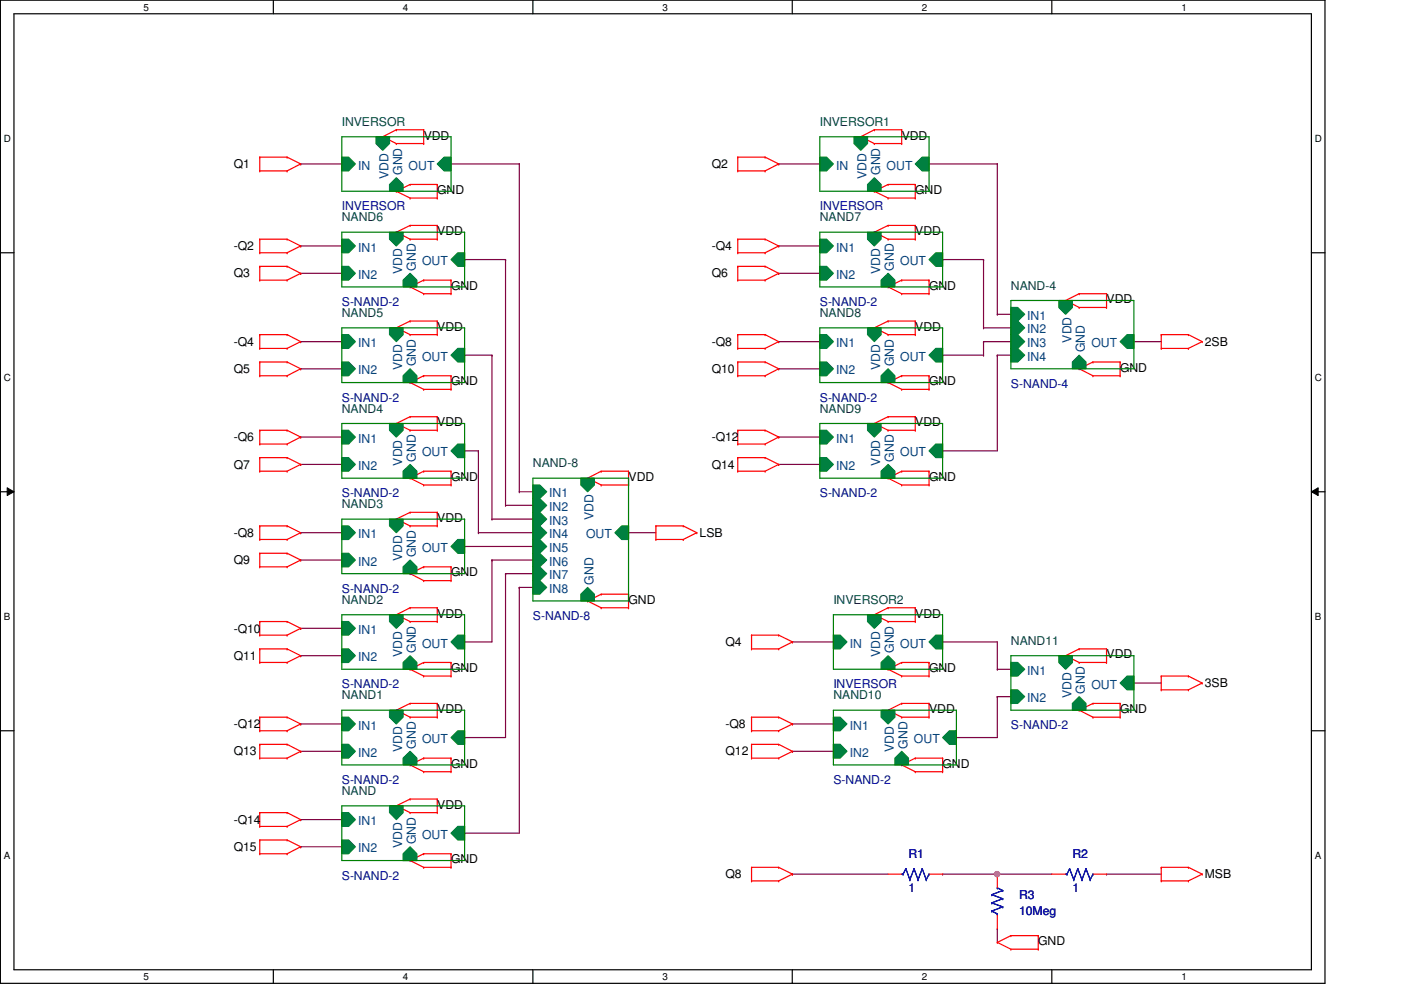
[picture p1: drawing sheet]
<svg xmlns="http://www.w3.org/2000/svg" width="297mm" height="210mm" viewBox="0 0 297 210" stroke-linecap="round" stroke-linejoin="round" font-family="sans-serif">
<path d="M.1 0h280.8v208.5h-280.8zM3 2.9h275v202.7h-275z" fill="none" stroke="#000" stroke-width=".25"/>
<g fill="#fff">
<path d="M30.4 .3h1.2v2.4h-1.2z"/>
<path d="M30.4 205.9h1.2v2.3h-1.2z"/>
</g>
<path d="M58 0v2.9M58 205.6v2.9" fill="none" stroke="#000" stroke-width=".25"/>
<g fill="#fff">
<path d="M85.4 .3h1.2v2.4h-1.2z"/>
<path d="M85.4 205.9h1.2v2.3h-1.2z"/>
</g>
<path d="M113 0v2.9M113 205.6v2.9" fill="none" stroke="#000" stroke-width=".25"/>
<g fill="#fff">
<path d="M140.5 .3h1.1v2.4h-1.1z"/>
<path d="M140.5 205.9h1.1v2.3h-1.1z"/>
</g>
<path d="M168 0v2.9M168 205.6v2.9" fill="none" stroke="#000" stroke-width=".25"/>
<g fill="#fff">
<path d="M195.4 .3h1.2v2.4h-1.2z"/>
<path d="M195.4 205.9h1.2v2.3h-1.2z"/>
</g>
<path d="M223 0v2.9M223 205.6v2.9" fill="none" stroke="#000" stroke-width=".25"/>
<g fill="#fff">
<path d="M250.5 .3h1.1v2.4h-1.1z"/>
<path d="M250.5 205.9h1.1v2.3h-1.1z"/>
<path d="M.8 28.2h1.5v2.4h-1.5z"/>
<path d="M278.8 28.2h1.4v2.4h-1.4z"/>
<path d="M.8 78.9h1.5v2.3h-1.5z"/>
<path d="M278.8 78.9h1.4v2.3h-1.4z"/>
</g>
<path d="M.1 53.6h2.9M278 53.6h2.9" fill="none" stroke="#000" stroke-width=".25"/>
<g fill="#fff">
<path d="M.8 129.6h1.4v2.3h-1.4z"/>
<path d="M278.8 129.6h1.3v2.3h-1.3z"/>
</g>
<path d="M.1 104.3h2.9M278 104.3h2.9" fill="none" stroke="#000" stroke-width=".25"/>
<path d="M1.5 103.4l1.5 .9-1.5 .8zM278 104.3l1.5-.9v1.7z" fill="#000"/>
<path d="M1.5 103.4l1.5 .9-1.5 .8zM278 104.3l1.5-.9v1.7z" fill="none" stroke="#000" stroke-width=".21"/>
<g fill="#fff">
<path d="M.8 180.3h1.4v2.3h-1.4z"/>
<path d="M278.8 180.3h1.3v2.3h-1.3z"/>
</g>
<path d="M.1 154.9h2.9M278 154.9h2.9" fill="none" stroke="#000" stroke-width=".25"/>
<g fill="none" stroke="#800040" stroke-width=".25">
<path d="M110.1 34.8h.1M110.1 34.8v69.5M211.5 34.8h.1M211.5 34.8v31.8M63.8 52.2h.1M63.8 58h.1M63.8 52.2h8.7M63.8 58h8.7M98.5 55h.1M98.5 55h8.7M107.2 55h.1M107.2 55v52.1"/>
<path d="M165.1 58h.1M165.1 52.2h.1M165.1 52.2h8.7M165.1 58h8.7M199.9 55h.1M199.9 55h8.6M208.5 55h.1M208.5 55v14.5M63.8 72.4h.1M63.8 78.2h.1M63.8 72.4h8.7M63.8 78.2h8.7"/>
<path d="M98.5 75.3h.1M98.5 75.3h5.8M104.3 75.3h.1M104.3 75.3v34.8M165.1 78.2h.1M165.1 72.4h.1M165.1 72.4h8.7M165.1 78.2h8.7M199.9 75.3h.1M199.9 75.3h8.6M208.5 69.5h.1M208.5 75.3h.1"/>
<path d="M208.5 72.4h.1M208.5 72.4h5.8M208.5 72.4v2.9M208.5 69.5h5.8M211.5 66.6h.1M211.5 75.3h.1M211.5 75.3h2.8M211.5 75.3v20.3h-11.6M211.5 66.6h2.8M240.4 72.4h.1M240.4 72.4h5.8M63.8 92.7h.1"/>
<path d="M63.8 98.5h.1M63.8 92.7h8.7M63.8 98.5h8.7M98.5 95.6h.1M98.5 95.6h2.9M101.4 95.6h.1M101.4 95.6v17.3M165.1 98.5h.1M165.1 92.7h.1M165.1 92.7h8.7M165.1 98.5h8.7M199.9 95.6h.1"/>
<path d="M63.8 112.9h.1M63.8 118.7h.1M63.8 118.7h8.7M63.8 112.9h8.7M98.5 115.9h.1M98.5 115.9h14.5M101.4 112.9h.1M101.4 112.9h11.6M104.3 118.7h.1M104.3 110.1h.1M104.3 118.7v17.4h-5.8M104.3 118.7h8.7"/>
<path d="M104.3 110.1h8.7M107.2 107.1h.1M107.2 107.1h5.8M110.1 104.3h.1M110.1 104.3h2.9M133.3 112.9h.1M133.3 112.9h5.8M63.8 133.2h.1M63.8 139h.1M63.8 133.2h8.7M63.8 139h8.7M98.5 136.1h.1"/>
<path d="M107.2 121.6h.1M107.2 121.6v34.8h-8.7M107.2 121.6h5.8M110.1 124.5h.1M110.1 124.5v52.2h-11.6M110.1 124.5h2.9M63.8 153.5h.1M63.8 159.3h.1M63.8 153.5h8.7M63.8 159.3h8.7M98.5 156.4h.1M168 153.5h.1"/>
<path d="M168 159.3h.1M168 153.5h8.7M168 159.3h8.7M202.8 156.4h.1M211.5 147.7h.1M211.5 147.7v8.7h-8.7M211.5 147.7h2.8M240.4 144.8h.1M240.4 144.8h5.8M63.8 173.8h.1M63.8 179.5h.1M63.8 173.8h8.7"/>
<path d="M63.8 179.5h8.7M98.5 176.7h.1M168 185.3h.1M168 185.3h20.3M199.9 185.3h.1M199.9 185.3h23.1M211.5 185.3h.1"/>
</g>
<circle cx="211.4" cy="185.3" r=".56" fill="#f0f"/>
<circle cx="211.4" cy="185.3" r=".56" fill="none" stroke="#f0f" stroke-width=".25"/>
<g fill="none" stroke="#800040" stroke-width=".25">
<path d="M63.8 34.8h.1M63.8 34.8h8.7M95.6 34.8h.1M95.6 34.8h14.5M165.1 34.8h.1M165.1 34.8h8.7M197 34.8h.1M197 34.8h14.5M168 136.1h.1M168 136.1h8.7M199.9 136.1h.1M199.9 136.1h11.6v5.8"/>
<path d="M211.5 141.9h.1M211.5 141.9h2.8M214.3 141.9h.1M211.5 196.9h.1M211.5 196.9v2.9M234.6 185.3h.1M234.6 185.3h11.6"/>
</g>
<g fill="none" stroke="#f00" stroke-width=".25">
<path d="M55.1 36.2h.1M55.1 33.3h.1M55.1 33.3h5.8M55.1 36.2h5.8M55.1 33.3v2.9M60.9 33.3h.1M60.9 36.2h.1M60.9 33.3l2.9 1.5M63.8 34.8h.1M63.8 34.8l-2.9 1.4M81.1 29h.1M81.1 29l2.9 1.4"/>
<path d="M84 30.4h.1M84 27.5h.1M84 30.4h5.8M84 27.5h5.8M84 27.5l-2.9 1.5M86.9 39.1h.1M86.9 39.1l-2.9 1.5M86.9 39.1h5.8M89.8 27.5h.1M89.8 30.4h.1M89.8 27.5v2.9M92.7 39.1h.1"/>
<path d="M92.7 39.1v2.9M156.4 36.2h.1M156.4 33.3h.1M156.4 33.3h5.8M156.4 36.2h5.8M156.4 33.3v2.9M162.2 33.3h.1M162.2 36.2h.1M162.2 33.3l2.9 1.5M165.1 34.8h.1M165.1 34.8l-2.9 1.4M182.5 29h.1"/>
<path d="M182.5 29l2.9 1.4M185.4 30.4h.1M185.4 27.5h.1M185.4 30.4h5.8M185.4 27.5l-2.9 1.5M185.4 27.5h5.8M188.3 39.1h.1M188.3 39.1h5.8M188.3 39.1l-2.9 1.5M191.2 27.5h.1M191.2 30.4h.1M191.2 27.5v2.9"/>
<path d="M194.1 39.1h.1M194.1 39.1v2.9M55.1 53.6h.1M55.1 50.7h.1M55.1 59.4h.1M55.1 56.5h.1M55.1 50.7v2.9M55.1 56.5v2.9M55.1 50.7h5.8M55.1 53.6h5.8M55.1 56.5h5.8M55.1 59.4h5.8"/>
<path d="M60.9 50.7h.1M60.9 53.6h.1M60.9 56.5h.1M60.9 59.4h.1M60.9 50.7l2.9 1.5M60.9 56.5l2.9 1.5M63.8 52.2h.1M63.8 58h.1M63.8 52.2l-2.9 1.4M63.8 58l-2.9 1.4M84 49.2h.1M84 40.6h.1"/>
<path d="M84 49.2l2.9 1.5M84 40.6l2.9 1.4M86.9 50.7h.1M86.9 47.8h.1M86.9 42h.1M86.9 50.7h5.8M86.9 47.8l-2.9 1.4M86.9 47.8h5.8M86.9 42h5.8M89.8 59.4h.1M89.8 59.4h5.8M89.8 59.4l-2.9 1.4"/>
<path d="M92.7 47.8h.1M92.7 50.7h.1M92.7 42h.1M92.7 47.8v2.9M95.6 59.4h.1M95.6 59.4v2.9M156.4 53.6h.1M156.4 50.7h.1M156.4 59.4h.1M156.4 56.5h.1M156.4 50.7h5.8M156.4 53.6h5.8"/>
<path d="M156.4 56.5h5.8M156.4 59.4h5.8M156.4 50.7v2.9M156.4 56.5v2.9M162.2 50.7h.1M162.2 53.6h.1M162.2 56.5h.1M162.2 59.4h.1M162.2 50.7l2.9 1.5M162.2 56.5l2.9 1.5M165.1 52.2h.1M165.1 58h.1"/>
<path d="M165.1 52.2l-2.9 1.4M165.1 58l-2.9 1.4M185.4 49.2h.1M185.4 40.6h.1M185.4 49.2l2.9 1.5M185.4 40.6l2.9 1.4M188.3 50.7h.1M188.3 47.8h.1M188.3 42h.1M188.3 50.7h5.8M188.3 47.8h5.8M188.3 47.8l-2.9 1.4"/>
<path d="M188.3 42h5.8M191.2 59.4h.1M191.2 59.4h5.8M191.2 59.4l-2.9 1.4M194.1 47.8h.1M194.1 50.7h.1M194.1 42h.1M194.1 47.8v2.9M197 59.4h.1M197 59.4v2.9M55.1 73.9h.1M55.1 71h.1"/>
<path d="M55.1 79.7h.1M55.1 76.8h.1M55.1 71v2.9M55.1 76.8v2.9M55.1 71h5.8M55.1 73.9h5.8M55.1 76.8h5.8M55.1 79.7h5.8M60.9 71h.1M60.9 73.9h.1M60.9 76.8h.1M60.9 79.7h.1"/>
<path d="M60.9 71l2.9 1.4M60.9 76.8l2.9 1.4M63.8 72.4h.1M63.8 78.2h.1M63.8 72.4l-2.9 1.5M63.8 78.2l-2.9 1.5M84 69.5h.1M84 69.5l2.9 1.5M86.9 60.8h.1M86.9 71h.1M86.9 68.1h.1M86.9 71h5.8"/>
<path d="M86.9 60.8l2.9 1.5M86.9 68.1l-2.9 1.4M86.9 68.1h5.8M89.8 79.7h.1M89.8 62.3h.1M89.8 79.7h5.8M89.8 62.3h5.8M89.8 79.7l-2.9 1.4M92.7 68.1h.1M92.7 71h.1M92.7 68.1v2.9M95.6 79.7h.1"/>
<path d="M95.6 62.3h.1M95.6 79.7v2.8M156.4 73.9h.1M156.4 71h.1M156.4 79.7h.1M156.4 76.8h.1M156.4 71h5.8M156.4 73.9h5.8M156.4 76.8h5.8M156.4 79.7h5.8M156.4 71v2.9M156.4 76.8v2.9"/>
<path d="M162.2 71h.1M162.2 73.9h.1M162.2 76.8h.1M162.2 79.7h.1M162.2 71l2.9 1.4M162.2 76.8l2.9 1.4M165.1 72.4h.1M165.1 78.2h.1M165.1 72.4l-2.9 1.5M165.1 78.2l-2.9 1.5M185.4 69.5h.1M185.4 69.5l2.9 1.5"/>
<path d="M188.3 60.8h.1M188.3 71h.1M188.3 68.1h.1M188.3 71h5.8M188.3 60.8l2.9 1.5M188.3 68.1h5.8M188.3 68.1l-2.9 1.4M191.2 79.7h.1M191.2 62.3h.1M191.2 79.7h5.8M191.2 79.7l-2.9 1.4M191.2 62.3h5.8"/>
<path d="M194.1 68.1h.1M194.1 71h.1M194.1 68.1v2.9M197 79.7h.1M197 62.3h.1M197 79.7v2.8M225.9 63.7h.1M225.9 63.7l2.9 1.5M228.8 78.2h.1M228.8 65.2h.1M228.8 62.3h.1M228.8 62.3h5.8"/>
<path d="M228.8 78.2l2.9 1.5M228.8 65.2h5.8M228.8 62.3l-2.9 1.4M231.7 79.7h.1M231.7 76.8h.1M231.7 76.8h5.8M231.7 79.7h5.8M231.7 76.8l-2.9 1.4M234.6 62.3h.1M234.6 65.2h.1M234.6 62.3v2.9M237.5 76.8h.1"/>
<path d="M237.5 79.7h.1M237.5 76.8v2.9M246.2 73.9h.1M246.2 71h.1M246.2 71h5.8M246.2 73.9h5.8M246.2 71v2.9M252 71h.1M252 73.9h.1M252 71l2.9 1.4M254.9 72.4h.1M254.9 72.4l-2.9 1.5"/>
<path d="M55.1 94.1h.1M55.1 91.2h.1M55.1 99.9h.1M55.1 97h.1M55.1 91.2v2.9M55.1 97v2.9M55.1 91.2h5.8M55.1 94.1h5.8M55.1 97h5.8M55.1 99.9h5.8M60.9 91.2h.1M60.9 94.1h.1"/>
<path d="M60.9 97h.1M60.9 99.9h.1M60.9 91.2l2.9 1.5M60.9 97l2.9 1.5M63.8 92.7h.1M63.8 98.5h.1M63.8 92.7l-2.9 1.4M63.8 98.5l-2.9 1.4M84 89.8h.1M84 89.8l2.9 1.4M86.9 81.1h.1M86.9 91.2h.1"/>
<path d="M86.9 88.3h.1M86.9 91.2h5.8M86.9 81.1l2.9 1.4M86.9 88.3l-2.9 1.5M86.9 88.3h5.8M89.8 99.9h.1M89.8 82.5h.1M89.8 99.9h5.8M89.8 82.5h5.8M89.8 99.9l-2.9 1.5M92.7 88.3h.1M92.7 91.2h.1"/>
<path d="M92.7 88.3v2.9M95.6 99.9h.1M95.6 82.5h.1M95.6 99.9v2.9M127.5 99.9h.1M127.5 99.9h5.8M127.5 99.9l-2.9 1.5M133.3 99.9h.1M133.3 99.9v2.9M156.4 94.1h.1M156.4 91.2h.1M156.4 99.9h.1"/>
<path d="M156.4 97h.1M156.4 91.2h5.8M156.4 94.1h5.8M156.4 97h5.8M156.4 99.9h5.8M156.4 91.2v2.9M156.4 97v2.9M162.2 91.2h.1M162.2 94.1h.1M162.2 97h.1M162.2 99.9h.1M162.2 91.2l2.9 1.5"/>
<path d="M162.2 97l2.9 1.5M165.1 92.7h.1M165.1 98.5h.1M165.1 92.7l-2.9 1.4M165.1 98.5l-2.9 1.4M185.4 89.8h.1M185.4 89.8l2.9 1.4M188.3 81.1h.1M188.3 91.2h.1M188.3 88.3h.1M188.3 91.2h5.8M188.3 81.1l2.9 1.4"/>
<path d="M188.3 88.3h5.8M188.3 88.3l-2.9 1.5M191.2 99.9h.1M191.2 82.5h.1M191.2 99.9h5.8M191.2 99.9l-2.9 1.5M191.2 82.5h5.8M194.1 88.3h.1M194.1 91.2h.1M194.1 88.3v2.9M197 99.9h.1M197 82.5h.1"/>
<path d="M197 99.9v2.9M55.1 114.4h.1M55.1 111.5h.1M55.1 117.3h.1M55.1 111.5v2.9M55.1 117.3v2.9M55.1 111.5h5.8M55.1 114.4h5.8M55.1 117.3h5.8M60.9 111.5h.1M60.9 114.4h.1M60.9 117.3h.1"/>
<path d="M60.9 111.5l2.9 1.4M60.9 117.3l2.9 1.4M63.8 112.9h.1M63.8 118.7h.1M63.8 112.9l-2.9 1.5M63.8 118.7l-2.9 1.5M84 110.1h.1M84 110.1l2.9 1.4M86.9 101.4h.1M86.9 111.5h.1M86.9 108.6h.1M86.9 111.5h5.8"/>
<path d="M86.9 101.4l2.9 1.4M86.9 108.6l-2.9 1.5M86.9 108.6h5.8M89.8 102.8h.1M89.8 102.8h5.8M92.7 108.6h.1M92.7 111.5h.1M92.7 108.6v2.9M95.6 102.8h.1M124.6 101.4h.1M124.6 101.4l2.9 1.4M127.5 102.8h.1"/>
<path d="M127.5 102.8h5.8M133.3 102.8h.1M139.1 114.4h.1M139.1 111.5h.1M139.1 111.5h5.8M139.1 114.4h5.8M139.1 111.5v2.9M144.9 111.5h.1M144.9 114.4h.1M144.9 111.5l2.8 1.4M147.7 112.9h.1M147.7 112.9l-2.8 1.5"/>
<path d="M188.3 101.4h.1M188.3 101.4l2.9 1.4M191.2 102.8h.1M191.2 102.8h5.8M197 102.8h.1M55.1 120.2h.1M55.1 134.7h.1M55.1 131.8h.1M55.1 137.6h.1M55.1 131.8v2.9M55.1 137.6v2.9M55.1 120.2h5.8"/>
<path d="M55.1 131.8h5.8M55.1 134.7h5.8M55.1 137.6h5.8M60.9 120.2h.1M60.9 131.8h.1M60.9 134.7h.1M60.9 137.6h.1M60.9 131.8l2.9 1.4M60.9 137.6l2.9 1.4M63.8 133.2h.1M63.8 139h.1M63.8 133.2l-2.9 1.5"/>
<path d="M63.8 139l-2.9 1.5M84 130.3h.1M84 130.3l2.9 1.5M86.9 121.6h.1M86.9 131.8h.1M86.9 128.9h.1M86.9 131.8h5.8M86.9 128.9h5.8M86.9 121.6l2.9 1.5M86.9 128.9l-2.9 1.4M89.8 123.1h.1M89.8 120.2h.1"/>
<path d="M89.8 120.2h5.8M89.8 123.1h5.8M89.8 120.2l-2.9 1.4M92.7 128.9h.1M92.7 131.8h.1M92.7 128.9v2.9M95.6 120.2h.1M95.6 123.1h.1M95.6 120.2v2.9M124.6 127.4h.1M124.6 127.4l2.9 1.5M127.5 128.9h.1"/>
<path d="M127.5 126h.1M127.5 128.9h5.8M127.5 126l-2.9 1.4M127.5 126h5.8M133.3 126h.1M133.3 128.9h.1M133.3 126v2.9M159.3 137.6h.1M159.3 134.7h.1M159.3 134.7h5.8M159.3 137.6h5.8M159.3 134.7v2.9"/>
<path d="M165.1 134.7h.1M165.1 137.6h.1M165.1 134.7l2.9 1.4M168 136.1h.1M168 136.1l-2.9 1.5M185.4 130.3h.1M185.4 130.3l2.9 1.5M188.3 131.8h.1M188.3 128.9h.1M188.3 131.8h5.8M188.3 128.9h5.8M188.3 128.9l-2.9 1.4"/>
<path d="M194.1 128.9h.1M194.1 131.8h.1M194.1 128.9v2.9M225.9 139h.1M225.9 139l2.9 1.5M228.8 137.6h.1M228.8 137.6h5.8M228.8 137.6l-2.9 1.4M234.6 137.6h.1M234.6 137.6v2.9M55.1 140.5h.1M55.1 154.9h.1"/>
<path d="M55.1 152.1h.1M55.1 157.8h.1M55.1 152.1v2.8M55.1 157.8v2.9M55.1 140.5h5.8M55.1 152.1h5.8M55.1 154.9h5.8M55.1 157.8h5.8M60.9 140.5h.1M60.9 152.1h.1M60.9 154.9h.1M60.9 157.8h.1"/>
<path d="M60.9 152.1l2.9 1.4M60.9 157.8l2.9 1.5M63.8 153.5h.1M63.8 159.3h.1M63.8 153.5l-2.9 1.4M63.8 159.3l-2.9 1.4M84 150.6h.1M84 150.6l2.9 1.5M86.9 141.9h.1M86.9 152.1h.1M86.9 149.1h.1M86.9 152.1h5.8"/>
<path d="M86.9 149.1h5.8M86.9 141.9l2.9 1.4M86.9 149.1l-2.9 1.5M89.8 143.3h.1M89.8 140.5h.1M89.8 140.5h5.8M89.8 143.3h5.8M89.8 140.5l-2.9 1.4M92.7 149.1h.1M92.7 152.1h.1M92.7 149.1v3M95.6 140.5h.1"/>
<path d="M95.6 143.3h.1M95.6 140.5v2.8M159.3 154.9h.1M159.3 152.1h.1M159.3 157.8h.1M159.3 152.1h5.8M159.3 154.9h5.8M159.3 157.8h5.8M159.3 152.1v2.8M159.3 157.8v2.9M165.1 152.1h.1M165.1 154.9h.1"/>
<path d="M165.1 157.8h.1M165.1 152.1l2.9 1.4M165.1 157.8l2.9 1.5M168 153.5h.1M168 159.3h.1M168 153.5l-2.9 1.4M168 159.3l-2.9 1.4M188.3 150.6h.1M188.3 141.9h.1M188.3 150.6l2.9 1.5M188.3 141.9l2.9 1.4M191.2 152.1h.1"/>
<path d="M191.2 149.1h.1M191.2 143.3h.1M191.2 140.5h.1M191.2 140.5h5.8M191.2 152.1h5.8M191.2 143.3h5.8M191.2 149.1h5.8M191.2 149.1l-2.9 1.5M191.2 140.5l-2.9 1.4M197 149.1h.1M197 152.1h.1M197 140.5h.1"/>
<path d="M197 143.3h.1M197 140.5v2.8M197 149.1v3M228.8 150.6h.1M228.8 140.5h.1M228.8 140.5h5.8M228.8 150.6l2.9 1.5M231.7 152.1h.1M231.7 149.1h.1M231.7 152.1h5.8M231.7 149.1l-2.9 1.5M231.7 149.1h5.8"/>
<path d="M234.6 140.5h.1M237.5 149.1h.1M237.5 152.1h.1M237.5 149.1v3M246.2 146.3h.1M246.2 143.3h.1M246.2 143.3v3M246.2 143.3h5.8M246.2 146.3h5.8M252 143.3h.1M252 146.3h.1M252 143.3l2.9 1.5"/>
<path d="M254.9 144.8h.1M254.9 144.8l-2.9 1.5M55.1 160.7h.1M55.1 175.2h.1M55.1 172.3h.1M55.1 178.1h.1M55.1 172.3v2.9M55.1 178.1v2.9M55.1 160.7h5.8M55.1 172.3h5.8M55.1 175.2h5.8M55.1 178.1h5.8"/>
<path d="M60.9 160.7h.1M60.9 172.3h.1M60.9 175.2h.1M60.9 178.1h.1M60.9 172.3l2.9 1.5M60.9 178.1l2.9 1.4M63.8 173.8h.1M63.8 179.5h.1M63.8 173.8l-2.9 1.4M63.8 179.5l-2.9 1.5M84 170.9h.1M84 170.9l2.9 1.4"/>
<path d="M86.9 162.2h.1M86.9 172.3h.1M86.9 169.4h.1M86.9 172.3h5.8M86.9 162.2l2.9 1.4M86.9 169.4l-2.9 1.5M86.9 169.4h5.8M89.8 163.6h.1M89.8 160.7h.1M89.8 160.7h5.8M89.8 163.6h5.8M89.8 160.7l-2.9 1.5"/>
<path d="M92.7 169.4h.1M92.7 172.3h.1M92.7 169.4v2.9M95.6 160.7h.1M95.6 163.6h.1M95.6 160.7v2.9M159.3 160.7h.1M159.3 160.7h5.8M165.1 160.7h.1M191.2 162.2h.1M191.2 162.2l2.9 1.4M194.1 163.6h.1"/>
<path d="M194.1 160.7h.1M194.1 160.7h5.8M194.1 163.6h5.8M194.1 160.7l-2.9 1.5M199.9 160.7h.1M199.9 163.6h.1M199.9 160.7v2.9M55.1 181h.1M55.1 181h5.8M60.9 181h.1M86.9 182.5h.1M86.9 182.5l2.9 1.4"/>
<path d="M89.8 183.9h.1M89.8 181h.1M89.8 181h5.8M89.8 183.9h5.8M89.8 181l-2.9 1.5M95.6 181h.1M95.6 183.9h.1M95.6 181v2.9M159.3 186.8h.1M159.3 183.9h.1M159.3 183.9v2.9M159.3 183.9h5.8"/>
<path d="M159.3 186.8h5.8M165.1 183.9h.1M165.1 186.8h.1M165.1 183.9l2.9 1.4M168 185.3h.1M168 185.3l-2.9 1.5M211.5 199.8h.1M211.5 199.8l2.8 1.5M214.3 198.4h.1M214.3 198.4l-2.8 1.4M214.3 198.4h5.8M220.1 198.4h.1"/>
<path d="M220.1 198.4v2.9M246.2 186.8h.1M246.2 183.9h.1M246.2 183.9h5.8M246.2 186.8h5.8M246.2 183.9v2.9M252 183.9h.1M252 186.8h.1M252 183.9l2.9 1.4M254.9 185.3h.1M254.9 185.3l-2.9 1.5M214.3 201.3h.1"/>
<path d="M214.3 201.3h5.8M220.1 201.3h.1"/>
</g>
<path d="M72.5 172.3h1.4l1.4 1.5-1.4 1.4h-1.4z" fill-rule="evenodd" fill="#008040"/>
<path d="M72.5 172.3h1.4l1.4 1.5-1.4 1.4h-1.4z" fill="none" stroke="#008040" stroke-width=".25"/>
<path d="M72.5 178.1h1.4l1.4 1.4-1.4 1.5h-1.4z" fill-rule="evenodd" fill="#008040"/>
<path d="M72.5 178.1h1.4l1.4 1.4-1.4 1.5h-1.4z" fill="none" stroke="#008040" stroke-width=".25"/>
<path d="M82.6 170.9h2.9v1.4l-1.5 1.5-1.4-1.5z" fill-rule="evenodd" fill="#008040"/>
<path d="M82.6 170.9h2.9v1.4l-1.5 1.5-1.4-1.5z" fill="none" stroke="#008040" stroke-width=".25"/>
<path d="M95.6 176.7l1.5-1.5h1.4v2.9h-1.4z" fill-rule="evenodd" fill="#008040"/>
<path d="M95.6 176.7l1.5-1.5h1.4v2.9h-1.4z" fill="none" stroke="#008040" stroke-width=".25"/>
<path d="M86.9 179.5l1.5 1.5v1.5h-2.9v-1.5z" fill-rule="evenodd" fill="#008040"/>
<path d="M86.9 179.5l1.5 1.5v1.5h-2.9v-1.5z" fill="none" stroke="#008040" stroke-width=".25"/>
<path d="M72.5 170.9h26v11.6h-26z" fill="none" stroke="#008000" stroke-width=".25"/>
<path d="M214.3 140.5h1.5l1.5 1.4-1.5 1.4h-1.5z" fill-rule="evenodd" fill="#008040"/>
<path d="M214.3 140.5h1.5l1.5 1.4-1.5 1.4h-1.5z" fill="none" stroke="#008040" stroke-width=".25"/>
<path d="M214.3 146.3h1.5l1.5 1.4-1.5 1.4h-1.5z" fill-rule="evenodd" fill="#008040"/>
<path d="M214.3 146.3h1.5l1.5 1.4-1.5 1.4h-1.5z" fill="none" stroke="#008040" stroke-width=".25"/>
<path d="M224.5 139h2.9v1.5l-1.5 1.4-1.4-1.4z" fill-rule="evenodd" fill="#008040"/>
<path d="M224.5 139h2.9v1.5l-1.5 1.4-1.4-1.4z" fill="none" stroke="#008040" stroke-width=".25"/>
<path d="M237.5 144.8l1.5-1.5h1.4v3h-1.4z" fill-rule="evenodd" fill="#008040"/>
<path d="M237.5 144.8l1.5-1.5h1.4v3h-1.4z" fill="none" stroke="#008040" stroke-width=".25"/>
<path d="M227.4 149.1l1.4-1.4 1.4 1.4v1.5h-2.8z" fill-rule="evenodd" fill="#008040"/>
<path d="M227.4 149.1l1.4-1.4 1.4 1.4v1.5h-2.8z" fill="none" stroke="#008040" stroke-width=".25"/>
<path d="M214.3 139h26.1v11.6h-26.1z" fill="none" stroke="#008000" stroke-width=".25"/>
<path d="M173.8 91.2h1.5l1.4 1.5-1.4 1.4h-1.5z" fill-rule="evenodd" fill="#008040"/>
<path d="M173.8 91.2h1.5l1.4 1.5-1.4 1.4h-1.5z" fill="none" stroke="#008040" stroke-width=".25"/>
<path d="M173.8 97h1.5l1.4 1.5-1.4 1.4h-1.5z" fill-rule="evenodd" fill="#008040"/>
<path d="M173.8 97h1.5l1.4 1.5-1.4 1.4h-1.5z" fill="none" stroke="#008040" stroke-width=".25"/>
<path d="M183.9 89.8h2.9v1.4l-1.4 1.5-1.5-1.5z" fill-rule="evenodd" fill="#008040"/>
<path d="M183.9 89.8h2.9v1.4l-1.4 1.5-1.5-1.5z" fill="none" stroke="#008040" stroke-width=".25"/>
<path d="M197 95.6l1.4-1.5h1.5v2.9h-1.5z" fill-rule="evenodd" fill="#008040"/>
<path d="M197 95.6l1.4-1.5h1.5v2.9h-1.5z" fill="none" stroke="#008040" stroke-width=".25"/>
<path d="M186.8 99.9l1.5-1.4 1.4 1.4v1.5h-2.9z" fill-rule="evenodd" fill="#008040"/>
<path d="M186.8 99.9l1.5-1.4 1.4 1.4v1.5h-2.9z" fill="none" stroke="#008040" stroke-width=".25"/>
<path d="M173.8 89.8h26.1v11.6h-26.1z" fill="none" stroke="#008000" stroke-width=".25"/>
<path d="M173.8 33.3h1.5l1.4 1.5-1.4 1.4h-1.5z" fill-rule="evenodd" fill="#008040"/>
<path d="M173.8 33.3h1.5l1.4 1.5-1.4 1.4h-1.5z" fill="none" stroke="#008040" stroke-width=".25"/>
<path d="M181.1 29h2.8v1.4l-1.4 1.5-1.4-1.5z" fill-rule="evenodd" fill="#008040"/>
<path d="M181.1 29h2.8v1.4l-1.4 1.5-1.4-1.5z" fill="none" stroke="#008040" stroke-width=".25"/>
<path d="M194.1 34.8l1.4-1.5h1.5v2.9h-1.5z" fill-rule="evenodd" fill="#008040"/>
<path d="M194.1 34.8l1.4-1.5h1.5v2.9h-1.5z" fill="none" stroke="#008040" stroke-width=".25"/>
<path d="M183.9 39.1l1.5-1.4 1.4 1.4v1.5h-2.9z" fill-rule="evenodd" fill="#008040"/>
<path d="M183.9 39.1l1.5-1.4 1.4 1.4v1.5h-2.9z" fill="none" stroke="#008040" stroke-width=".25"/>
<path d="M173.8 29h23.2v11.6h-23.2z" fill="none" stroke="#008000" stroke-width=".25"/>
<path d="M72.5 131.8h1.4l1.4 1.4-1.4 1.5h-1.4z" fill-rule="evenodd" fill="#008040"/>
<path d="M72.5 131.8h1.4l1.4 1.4-1.4 1.5h-1.4z" fill="none" stroke="#008040" stroke-width=".25"/>
<path d="M72.5 137.6h1.4l1.4 1.4-1.4 1.5h-1.4z" fill-rule="evenodd" fill="#008040"/>
<path d="M72.5 137.6h1.4l1.4 1.4-1.4 1.5h-1.4z" fill="none" stroke="#008040" stroke-width=".25"/>
<path d="M82.6 130.3h2.9v1.5l-1.5 1.4-1.4-1.4z" fill-rule="evenodd" fill="#008040"/>
<path d="M82.6 130.3h2.9v1.5l-1.5 1.4-1.4-1.4z" fill="none" stroke="#008040" stroke-width=".25"/>
<path d="M95.6 136.1l1.5-1.4h1.4v2.9h-1.4z" fill-rule="evenodd" fill="#008040"/>
<path d="M95.6 136.1l1.5-1.4h1.4v2.9h-1.4z" fill="none" stroke="#008040" stroke-width=".25"/>
<path d="M85.5 140.5l1.4-1.5 1.5 1.5v1.4h-2.9z" fill-rule="evenodd" fill="#008040"/>
<path d="M85.5 140.5l1.4-1.5 1.5 1.5v1.4h-2.9z" fill="none" stroke="#008040" stroke-width=".25"/>
<path d="M72.5 130.3h26v11.6h-26z" fill="none" stroke="#008000" stroke-width=".25"/>
<path d="M237.5 72.4l1.5-1.4h1.4v2.9h-1.4z" fill-rule="evenodd" fill="#008040"/>
<path d="M237.5 72.4l1.5-1.4h1.4v2.9h-1.4z" fill="none" stroke="#008040" stroke-width=".25"/>
<path d="M214.3 65.2h1.5l1.5 1.4-1.5 1.5h-1.5z" fill-rule="evenodd" fill="#008040"/>
<path d="M214.3 65.2h1.5l1.5 1.4-1.5 1.5h-1.5z" fill="none" stroke="#008040" stroke-width=".25"/>
<path d="M214.3 68.1h1.5l1.5 1.4-1.5 1.5h-1.5z" fill-rule="evenodd" fill="#008040"/>
<path d="M214.3 68.1h1.5l1.5 1.4-1.5 1.5h-1.5z" fill="none" stroke="#008040" stroke-width=".25"/>
<path d="M224.5 63.7h2.9v1.5l-1.5 1.4-1.4-1.4z" fill-rule="evenodd" fill="#008040"/>
<path d="M224.5 63.7h2.9v1.5l-1.5 1.4-1.4-1.4z" fill="none" stroke="#008040" stroke-width=".25"/>
<path d="M214.3 71h1.5l1.5 1.4-1.5 1.5h-1.5z" fill-rule="evenodd" fill="#008040"/>
<path d="M214.3 71h1.5l1.5 1.4-1.5 1.5h-1.5z" fill="none" stroke="#008040" stroke-width=".25"/>
<path d="M227.4 76.8l1.4-1.5 1.4 1.5v1.4h-2.8z" fill-rule="evenodd" fill="#008040"/>
<path d="M227.4 76.8l1.4-1.5 1.4 1.5v1.4h-2.8z" fill="none" stroke="#008040" stroke-width=".25"/>
<path d="M214.3 73.9h1.5l1.5 1.4-1.5 1.5h-1.5z" fill-rule="evenodd" fill="#008040"/>
<path d="M214.3 73.9h1.5l1.5 1.4-1.5 1.5h-1.5z" fill="none" stroke="#008040" stroke-width=".25"/>
<path d="M214.3 63.7h26.1v14.5h-26.1z" fill="none" stroke="#008000" stroke-width=".25"/>
<path d="M176.7 152.1h1.4l1.5 1.4-1.5 1.4h-1.4z" fill-rule="evenodd" fill="#008040"/>
<path d="M176.7 152.1h1.4l1.5 1.4-1.5 1.4h-1.4z" fill="none" stroke="#008040" stroke-width=".25"/>
<path d="M176.7 157.8h1.4l1.5 1.5-1.5 1.4h-1.4z" fill-rule="evenodd" fill="#008040"/>
<path d="M176.7 157.8h1.4l1.5 1.5-1.5 1.4h-1.4z" fill="none" stroke="#008040" stroke-width=".25"/>
<path d="M186.8 150.6h2.9v1.5l-1.4 1.4-1.5-1.4z" fill-rule="evenodd" fill="#008040"/>
<path d="M186.8 150.6h2.9v1.5l-1.4 1.4-1.5-1.4z" fill="none" stroke="#008040" stroke-width=".25"/>
<path d="M199.9 156.4l1.4-1.5h1.5v2.9h-1.5z" fill-rule="evenodd" fill="#008040"/>
<path d="M199.9 156.4l1.4-1.5h1.5v2.9h-1.5z" fill="none" stroke="#008040" stroke-width=".25"/>
<path d="M189.7 160.7l1.5-1.4 1.4 1.4v1.5h-2.9z" fill-rule="evenodd" fill="#008040"/>
<path d="M189.7 160.7l1.5-1.4 1.4 1.4v1.5h-2.9z" fill="none" stroke="#008040" stroke-width=".25"/>
<path d="M176.7 150.6h26.1v11.6h-26.1z" fill="none" stroke="#008000" stroke-width=".25"/>
<path d="M72.5 111.5h1.4l1.4 1.4-1.4 1.5h-1.4z" fill-rule="evenodd" fill="#008040"/>
<path d="M72.5 111.5h1.4l1.4 1.4-1.4 1.5h-1.4z" fill="none" stroke="#008040" stroke-width=".25"/>
<path d="M72.5 117.3h1.4l1.4 1.4-1.4 1.5h-1.4z" fill-rule="evenodd" fill="#008040"/>
<path d="M72.5 117.3h1.4l1.4 1.4-1.4 1.5h-1.4z" fill="none" stroke="#008040" stroke-width=".25"/>
<path d="M82.6 110.1h2.9v1.4l-1.5 1.4-1.4-1.4z" fill-rule="evenodd" fill="#008040"/>
<path d="M82.6 110.1h2.9v1.4l-1.5 1.4-1.4-1.4z" fill="none" stroke="#008040" stroke-width=".25"/>
<path d="M97.1 114.4h1.4v2.9h-1.4l-1.5-1.4z" fill-rule="evenodd" fill="#008040"/>
<path d="M97.1 114.4h1.4v2.9h-1.4l-1.5-1.4z" fill="none" stroke="#008040" stroke-width=".25"/>
<path d="M85.5 120.2l1.4-1.5 1.5 1.5v1.4h-2.9z" fill-rule="evenodd" fill="#008040"/>
<path d="M85.5 120.2l1.4-1.5 1.5 1.5v1.4h-2.9z" fill="none" stroke="#008040" stroke-width=".25"/>
<path d="M72.5 110.1h26v11.5h-26z" fill="none" stroke="#008000" stroke-width=".25"/>
<g fill="none" stroke="#00f" stroke-width=".25">
<path d="M210.3 193.2h.1M210.3 191.4h.1M210.3 189.7h.1M210.3 193.2l1.2 .6M210.3 191.4l2.3 .9M210.3 189.7l2.3 .8M211.5 188.3h.1M211.5 193.8h.1M211.5 188.3l1.1 .5M211.5 193.8v.2M212.6 192.3h.1M212.6 190.5h.1"/>
<path d="M212.6 188.8h.1M212.6 192.3l-2.3 .9M212.6 190.5l-2.3 .9M212.6 188.8l-2.3 .9"/>
</g>
<path d="M211.5 185.3v3M211.5 194v2.9" fill="none" stroke="#f00" stroke-width=".25"/>
<path d="M72.5 91.2h1.4l1.4 1.5-1.4 1.4h-1.4z" fill-rule="evenodd" fill="#008040"/>
<path d="M72.5 91.2h1.4l1.4 1.5-1.4 1.4h-1.4z" fill="none" stroke="#008040" stroke-width=".25"/>
<path d="M72.5 97h1.4l1.4 1.5-1.4 1.4h-1.4z" fill-rule="evenodd" fill="#008040"/>
<path d="M72.5 97h1.4l1.4 1.5-1.4 1.4h-1.4z" fill="none" stroke="#008040" stroke-width=".25"/>
<path d="M82.6 89.8h2.9v1.4l-1.5 1.5-1.4-1.5z" fill-rule="evenodd" fill="#008040"/>
<path d="M82.6 89.8h2.9v1.4l-1.5 1.5-1.4-1.5z" fill="none" stroke="#008040" stroke-width=".25"/>
<path d="M95.6 95.6l1.5-1.5h1.4v2.9h-1.4z" fill-rule="evenodd" fill="#008040"/>
<path d="M95.6 95.6l1.5-1.5h1.4v2.9h-1.4z" fill="none" stroke="#008040" stroke-width=".25"/>
<path d="M85.5 99.9l1.4-1.4 1.5 1.4v1.5h-2.9z" fill-rule="evenodd" fill="#008040"/>
<path d="M85.5 99.9l1.4-1.4 1.5 1.4v1.5h-2.9z" fill="none" stroke="#008040" stroke-width=".25"/>
<path d="M72.5 89.8h26v11.6h-26z" fill="none" stroke="#008000" stroke-width=".25"/>
<path d="M72.5 71h1.4l1.4 1.4-1.4 1.5h-1.4z" fill-rule="evenodd" fill="#008040"/>
<path d="M72.5 71h1.4l1.4 1.4-1.4 1.5h-1.4z" fill="none" stroke="#008040" stroke-width=".25"/>
<path d="M72.5 76.8h1.4l1.4 1.4-1.4 1.5h-1.4z" fill-rule="evenodd" fill="#008040"/>
<path d="M72.5 76.8h1.4l1.4 1.4-1.4 1.5h-1.4z" fill="none" stroke="#008040" stroke-width=".25"/>
<path d="M82.6 69.5h2.9v1.5l-1.5 1.4-1.4-1.4z" fill-rule="evenodd" fill="#008040"/>
<path d="M82.6 69.5h2.9v1.5l-1.5 1.4-1.4-1.4z" fill="none" stroke="#008040" stroke-width=".25"/>
<path d="M95.6 75.3l1.5-1.4h1.4v2.9h-1.4z" fill-rule="evenodd" fill="#008040"/>
<path d="M95.6 75.3l1.5-1.4h1.4v2.9h-1.4z" fill="none" stroke="#008040" stroke-width=".25"/>
<path d="M86.9 78.2l1.5 1.5v1.4h-2.9v-1.4z" fill-rule="evenodd" fill="#008040"/>
<path d="M86.9 78.2l1.5 1.5v1.4h-2.9v-1.4z" fill="none" stroke="#008040" stroke-width=".25"/>
<path d="M72.5 69.5h26v11.6h-26z" fill="none" stroke="#008000" stroke-width=".25"/>
<g fill="none" stroke="#00f" stroke-width=".25">
<path d="M225.9 185.3h.3M226.2 185.3h.1M226.8 184.2h.1M226.8 184.2l-.6 1.1M226.8 184.2l.9 2.3M227.7 186.5h.1M228.5 184.2h.1M228.5 184.2l-.8 2.3M228.5 184.2l.9 2.3M229.4 186.5h.1M230.2 184.2h.1M230.2 184.2l-.8 2.3"/>
<path d="M230.2 184.2l.9 2.3M231.1 186.5h.1M231.7 185.3h.1M231.7 185.3l-.6 1.2"/>
</g>
<path d="M223 185.3h2.9M231.7 185.3h2.9" fill="none" stroke="#f00" stroke-width=".25"/>
<path d="M72.5 50.7h1.4l1.4 1.5-1.4 1.4h-1.4z" fill-rule="evenodd" fill="#008040"/>
<path d="M72.5 50.7h1.4l1.4 1.5-1.4 1.4h-1.4z" fill="none" stroke="#008040" stroke-width=".25"/>
<path d="M72.5 56.5h1.4l1.4 1.5-1.4 1.4h-1.4z" fill-rule="evenodd" fill="#008040"/>
<path d="M72.5 56.5h1.4l1.4 1.5-1.4 1.4h-1.4z" fill="none" stroke="#008040" stroke-width=".25"/>
<path d="M82.6 49.2h2.9v1.5l-1.5 1.5-1.4-1.5z" fill-rule="evenodd" fill="#008040"/>
<path d="M82.6 49.2h2.9v1.5l-1.5 1.5-1.4-1.5z" fill="none" stroke="#008040" stroke-width=".25"/>
<path d="M95.6 55l1.5-1.4h1.4v2.9h-1.4z" fill-rule="evenodd" fill="#008040"/>
<path d="M95.6 55l1.5-1.4h1.4v2.9h-1.4z" fill="none" stroke="#008040" stroke-width=".25"/>
<path d="M85.5 59.4l1.4-1.4 1.5 1.4v1.4h-2.9z" fill-rule="evenodd" fill="#008040"/>
<path d="M85.5 59.4l1.4-1.4 1.5 1.4v1.4h-2.9z" fill="none" stroke="#008040" stroke-width=".25"/>
<path d="M72.5 49.2h26v11.6h-26z" fill="none" stroke="#008000" stroke-width=".25"/>
<path d="M173.8 50.7h1.5l1.4 1.5-1.4 1.4h-1.5z" fill-rule="evenodd" fill="#008040"/>
<path d="M173.8 50.7h1.5l1.4 1.5-1.4 1.4h-1.5z" fill="none" stroke="#008040" stroke-width=".25"/>
<path d="M173.8 56.5h1.5l1.4 1.5-1.4 1.4h-1.5z" fill-rule="evenodd" fill="#008040"/>
<path d="M173.8 56.5h1.5l1.4 1.5-1.4 1.4h-1.5z" fill="none" stroke="#008040" stroke-width=".25"/>
<path d="M183.9 49.2h2.9v1.5l-1.4 1.5-1.5-1.5z" fill-rule="evenodd" fill="#008040"/>
<path d="M183.9 49.2h2.9v1.5l-1.4 1.5-1.5-1.5z" fill="none" stroke="#008040" stroke-width=".25"/>
<path d="M197 55l1.4-1.4h1.5v2.9h-1.5z" fill-rule="evenodd" fill="#008040"/>
<path d="M197 55l1.4-1.4h1.5v2.9h-1.5z" fill="none" stroke="#008040" stroke-width=".25"/>
<path d="M186.8 59.4l1.5-1.4 1.4 1.4v1.4h-2.9z" fill-rule="evenodd" fill="#008040"/>
<path d="M186.8 59.4l1.5-1.4 1.4 1.4v1.4h-2.9z" fill="none" stroke="#008040" stroke-width=".25"/>
<path d="M173.8 49.2h26.1v11.6h-26.1z" fill="none" stroke="#008000" stroke-width=".25"/>
<g fill="none" stroke="#00f" stroke-width=".25">
<path d="M191.2 185.3h.3M191.5 185.3h.1M192.1 184.2h.1M192.1 184.2l-.6 1.1M192.1 184.2l.8 2.3M192.9 186.5h.1M193.8 184.2h.1M193.8 184.2l-.9 2.3M193.8 184.2l.8 2.3M194.6 186.5h.1M195.5 184.2h.1M195.5 184.2l-.9 2.3"/>
<path d="M195.5 184.2l.9 2.3M196.4 186.5h.1M197 185.3h.1M197 185.3l-.6 1.2"/>
</g>
<path d="M188.3 185.3h2.9M197 185.3h2.9" fill="none" stroke="#f00" stroke-width=".25"/>
<path d="M173.8 71h1.5l1.4 1.4-1.4 1.5h-1.5z" fill-rule="evenodd" fill="#008040"/>
<path d="M173.8 71h1.5l1.4 1.4-1.4 1.5h-1.5z" fill="none" stroke="#008040" stroke-width=".25"/>
<path d="M173.8 76.8h1.5l1.4 1.4-1.4 1.5h-1.5z" fill-rule="evenodd" fill="#008040"/>
<path d="M173.8 76.8h1.5l1.4 1.4-1.4 1.5h-1.5z" fill="none" stroke="#008040" stroke-width=".25"/>
<path d="M183.9 69.5h2.9v1.5l-1.4 1.4-1.5-1.4z" fill-rule="evenodd" fill="#008040"/>
<path d="M183.9 69.5h2.9v1.5l-1.4 1.4-1.5-1.4z" fill="none" stroke="#008040" stroke-width=".25"/>
<path d="M197 75.3l1.4-1.4h1.5v2.9h-1.5z" fill-rule="evenodd" fill="#008040"/>
<path d="M197 75.3l1.4-1.4h1.5v2.9h-1.5z" fill="none" stroke="#008040" stroke-width=".25"/>
<path d="M186.8 79.7l1.5-1.5 1.4 1.5v1.4h-2.9z" fill-rule="evenodd" fill="#008040"/>
<path d="M186.8 79.7l1.5-1.5 1.4 1.5v1.4h-2.9z" fill="none" stroke="#008040" stroke-width=".25"/>
<path d="M173.8 69.5h26.1v11.6h-26.1z" fill="none" stroke="#008000" stroke-width=".25"/>
<path d="M176.7 134.7h1.4l1.5 1.4-1.5 1.5h-1.4z" fill-rule="evenodd" fill="#008040"/>
<path d="M176.7 134.7h1.4l1.5 1.4-1.5 1.5h-1.4z" fill="none" stroke="#008040" stroke-width=".25"/>
<path d="M183.9 130.3h2.9v1.5l-1.4 1.4-1.5-1.4z" fill-rule="evenodd" fill="#008040"/>
<path d="M183.9 130.3h2.9v1.5l-1.4 1.4-1.5-1.4z" fill="none" stroke="#008040" stroke-width=".25"/>
<path d="M197 136.1l1.4-1.4h1.5v2.9h-1.5z" fill-rule="evenodd" fill="#008040"/>
<path d="M197 136.1l1.4-1.4h1.5v2.9h-1.5z" fill="none" stroke="#008040" stroke-width=".25"/>
<path d="M186.8 140.5l1.5-1.5 1.4 1.5v1.4h-2.9z" fill-rule="evenodd" fill="#008040"/>
<path d="M186.8 140.5l1.5-1.5 1.4 1.5v1.4h-2.9z" fill="none" stroke="#008040" stroke-width=".25"/>
<path d="M176.7 130.3h23.2v11.6h-23.2z" fill="none" stroke="#008000" stroke-width=".25"/>
<path d="M72.5 33.3h1.4l1.4 1.5-1.4 1.4h-1.4z" fill-rule="evenodd" fill="#008040"/>
<path d="M72.5 33.3h1.4l1.4 1.5-1.4 1.4h-1.4z" fill="none" stroke="#008040" stroke-width=".25"/>
<path d="M79.7 29h2.9v1.4l-1.5 1.5-1.4-1.5z" fill-rule="evenodd" fill="#008040"/>
<path d="M79.7 29h2.9v1.4l-1.5 1.5-1.4-1.5z" fill="none" stroke="#008040" stroke-width=".25"/>
<path d="M92.7 34.8l1.5-1.5h1.4v2.9h-1.4z" fill-rule="evenodd" fill="#008040"/>
<path d="M92.7 34.8l1.5-1.5h1.4v2.9h-1.4z" fill="none" stroke="#008040" stroke-width=".25"/>
<path d="M82.6 39.1l1.4-1.4 1.5 1.4v1.5h-2.9z" fill-rule="evenodd" fill="#008040"/>
<path d="M82.6 39.1l1.4-1.4 1.5 1.4v1.5h-2.9z" fill="none" stroke="#008040" stroke-width=".25"/>
<path d="M72.5 29h23.1v11.6h-23.1z" fill="none" stroke="#008000" stroke-width=".25"/>
<path d="M113 114.4h1.4l1.5 1.5-1.5 1.4h-1.4z" fill-rule="evenodd" fill="#008040"/>
<path d="M113 114.4h1.4l1.5 1.5-1.5 1.4h-1.4z" fill="none" stroke="#008040" stroke-width=".25"/>
<path d="M113 117.3h1.4l1.5 1.4-1.5 1.5h-1.4z" fill-rule="evenodd" fill="#008040"/>
<path d="M113 117.3h1.4l1.5 1.4-1.5 1.5h-1.4z" fill="none" stroke="#008040" stroke-width=".25"/>
<path d="M113 120.2h1.4l1.5 1.4-1.5 1.5h-1.4z" fill-rule="evenodd" fill="#008040"/>
<path d="M113 120.2h1.4l1.5 1.4-1.5 1.5h-1.4z" fill="none" stroke="#008040" stroke-width=".25"/>
<path d="M130.4 112.9l1.4-1.4h1.5v2.9h-1.5z" fill-rule="evenodd" fill="#008040"/>
<path d="M130.4 112.9l1.4-1.4h1.5v2.9h-1.5z" fill="none" stroke="#008040" stroke-width=".25"/>
<path d="M113 102.8h1.4l1.5 1.5-1.5 1.4h-1.4z" fill-rule="evenodd" fill="#008040"/>
<path d="M113 102.8h1.4l1.5 1.5-1.5 1.4h-1.4z" fill="none" stroke="#008040" stroke-width=".25"/>
<path d="M113 105.7h1.4l1.5 1.4-1.5 1.5h-1.4z" fill-rule="evenodd" fill="#008040"/>
<path d="M113 105.7h1.4l1.5 1.4-1.5 1.5h-1.4z" fill="none" stroke="#008040" stroke-width=".25"/>
<path d="M123.1 101.4h2.9v1.4l-1.4 1.5-1.5-1.5z" fill-rule="evenodd" fill="#008040"/>
<path d="M123.1 101.4h2.9v1.4l-1.4 1.5-1.5-1.5z" fill="none" stroke="#008040" stroke-width=".25"/>
<path d="M113 108.6h1.4l1.5 1.5-1.5 1.4h-1.4z" fill-rule="evenodd" fill="#008040"/>
<path d="M113 108.6h1.4l1.5 1.5-1.5 1.4h-1.4z" fill="none" stroke="#008040" stroke-width=".25"/>
<path d="M123.1 126l1.5-1.5 1.4 1.5v1.4h-2.9z" fill-rule="evenodd" fill="#008040"/>
<path d="M123.1 126l1.5-1.5 1.4 1.5v1.4h-2.9z" fill="none" stroke="#008040" stroke-width=".25"/>
<path d="M113 111.5h1.4l1.5 1.4-1.5 1.5h-1.4z" fill-rule="evenodd" fill="#008040"/>
<path d="M113 111.5h1.4l1.5 1.4-1.5 1.5h-1.4z" fill="none" stroke="#008040" stroke-width=".25"/>
<path d="M113 123.1h1.4l1.5 1.4-1.5 1.5h-1.4z" fill-rule="evenodd" fill="#008040"/>
<path d="M113 123.1h1.4l1.5 1.4-1.5 1.5h-1.4z" fill="none" stroke="#008040" stroke-width=".25"/>
<path d="M113 101.4h20.3v26h-20.3z" fill="none" stroke="#008000" stroke-width=".25"/>
<path d="M72.5 152.1h1.4l1.4 1.4-1.4 1.4h-1.4z" fill-rule="evenodd" fill="#008040"/>
<path d="M72.5 152.1h1.4l1.4 1.4-1.4 1.4h-1.4z" fill="none" stroke="#008040" stroke-width=".25"/>
<path d="M72.5 157.8h1.4l1.4 1.5-1.4 1.4h-1.4z" fill-rule="evenodd" fill="#008040"/>
<path d="M72.5 157.8h1.4l1.4 1.5-1.4 1.4h-1.4z" fill="none" stroke="#008040" stroke-width=".25"/>
<path d="M82.6 150.6h2.9v1.5l-1.5 1.4-1.4-1.4z" fill-rule="evenodd" fill="#008040"/>
<path d="M82.6 150.6h2.9v1.5l-1.5 1.4-1.4-1.4z" fill="none" stroke="#008040" stroke-width=".25"/>
<path d="M95.6 156.4l1.5-1.5h1.4v2.9h-1.4z" fill-rule="evenodd" fill="#008040"/>
<path d="M95.6 156.4l1.5-1.5h1.4v2.9h-1.4z" fill="none" stroke="#008040" stroke-width=".25"/>
<path d="M85.5 160.7l1.4-1.4 1.5 1.4v1.5h-2.9z" fill-rule="evenodd" fill="#008040"/>
<path d="M85.5 160.7l1.4-1.4 1.5 1.4v1.5h-2.9z" fill="none" stroke="#008040" stroke-width=".25"/>
<path d="M72.5 150.6h26v11.6h-26z" fill="none" stroke="#008000" stroke-width=".25"/>
<circle cx="211.4" cy="185.3" r=".56" fill="#f0f"/>
<circle cx="211.4" cy="185.3" r=".56" fill="none" stroke="#f0f" stroke-width=".25"/>
<g font-size="2.6" fill="#004040">
<text x="72.5" y="26.7">INVERSOR</text>
<text x="173.8" y="26.7">INVERSOR1</text>
<text x="72.5" y="46.9">NAND6</text>
<text x="173.8" y="46.9">NAND7</text>
<text x="214.3" y="61.4">NAND-4</text>
<text x="72.5" y="67.2">NAND5</text>
<text x="173.8" y="67.2">NAND8</text>
<text x="72.5" y="87.5">NAND4</text>
<text x="173.8" y="87.5">NAND9</text>
<text x="113" y="99.1">NAND-8</text>
<text x="72.5" y="107.7">NAND3</text>
<text x="72.5" y="128">NAND2</text>
<text x="176.7" y="128">INVERSOR2</text>
<text x="214.3" y="136.7">NAND11</text>
<text x="72.5" y="148.3">NAND1</text>
<text x="176.7" y="148.3">NAND10</text>
<text x="72.5" y="168.6">NAND</text>
</g>
<g font-size="2.6">
<text x="89.8" y="29.6">VDD</text>
<text x="191.2" y="29.6">VDD</text>
<text x="49.6" y="35.6">Q1</text>
<text x="150.9" y="35.6">Q2</text>
<text x="92.7" y="41.1">GND</text>
<text x="194.1" y="41.1">GND</text>
<text x="49.6" y="53">-Q2</text>
<text x="92.7" y="49.8">VDD</text>
<text x="150.9" y="53">-Q4</text>
<text x="194.1" y="49.8">VDD</text>
<text x="49.6" y="58.8">Q3</text>
<text x="150.9" y="58.8">Q6</text>
<text x="95.6" y="61.4">GND</text>
<text x="197" y="61.4">GND</text>
<text x="234.6" y="64.3">VDD</text>
<text x="92.7" y="70.1">VDD</text>
<text x="194.1" y="70.1">VDD</text>
<text x="49.6" y="73.3">-Q4</text>
<text x="150.9" y="73.3">-Q8</text>
<text x="255.4" y="73.3">2SB</text>
<text x="49.6" y="79.1">Q5</text>
<text x="95.6" y="81.7">GND</text>
<text x="150.9" y="79.1">Q10</text>
<text x="197" y="81.7">GND</text>
<text x="237.5" y="78.8">GND</text>
<text x="49.6" y="93.6">-Q6</text>
<text x="92.7" y="90.4">VDD</text>
<text x="150.9" y="93.6">-Q12</text>
<text x="194.1" y="90.4">VDD</text>
<text x="49.6" y="99.4">Q7</text>
<text x="95.6" y="102">GND</text>
<text x="133.3" y="102">VDD</text>
<text x="150.9" y="99.4">Q14</text>
<text x="197" y="102">GND</text>
<text x="49.6" y="113.8">-Q8</text>
<text x="92.7" y="110.7">VDD</text>
<text x="148.3" y="113.8">LSB</text>
<text x="49.6" y="119.6">Q9</text>
<text x="95.6" y="122.2">GND</text>
<text x="92.7" y="130.9">VDD</text>
<text x="133.3" y="128">GND</text>
<text x="194.1" y="130.9">VDD</text>
<text x="49.6" y="134.1">-Q10</text>
<text x="153.8" y="137">Q4</text>
<text x="49.6" y="139.9">Q11</text>
<text x="95.6" y="142.5">GND</text>
<text x="197" y="142.5">GND</text>
<text x="234.6" y="139.6">VDD</text>
<text x="255.4" y="145.7">3SB</text>
<text x="49.6" y="154.4">-Q12</text>
<text x="92.7" y="151.2">VDD</text>
<text x="153.8" y="154.4">-Q8</text>
<text x="197" y="151.2">VDD</text>
<text x="237.5" y="151.2">GND</text>
<text x="49.6" y="160.1">Q13</text>
<text x="153.8" y="160.1">Q12</text>
<text x="95.6" y="162.8">GND</text>
<text x="199.9" y="162.8">GND</text>
<text x="92.7" y="171.4">VDD</text>
<text x="49.6" y="174.6">-Q14</text>
<text x="49.6" y="180.4">Q15</text>
<text x="95.6" y="183">GND</text>
<text x="153.8" y="186.2">Q8</text>
<text x="255.4" y="186.2">MSB</text>
<text x="220.1" y="200.4">GND</text>
</g>
<g font-size="2.6" fill="#004080">
<text x="75.9" y="35.9">IN</text>
<text x="86.6" y="35.9">OUT</text>
<text x="177.3" y="35.9">IN</text>
<text x="188" y="35.9">OUT</text>
<text x="82.4" y="37.9" transform="rotate(-90 82.4 37.9)">VDD</text>
<text x="85.3" y="37.1" transform="rotate(-90 85.3 37.1)">GND</text>
<text x="183.7" y="37.9" transform="rotate(-90 183.7 37.9)">VDD</text>
<text x="186.6" y="37.1" transform="rotate(-90 186.6 37.1)">GND</text>
<text x="75.9" y="53.3">IN1</text>
<text x="177.3" y="53.3">IN1</text>
<text x="75.9" y="59.1">IN2</text>
<text x="85.3" y="58.2" transform="rotate(-90 85.3 58.2)">VDD</text>
<text x="88.2" y="57.4" transform="rotate(-90 88.2 57.4)">GND</text>
<text x="89.5" y="56.2">OUT</text>
<text x="177.3" y="59.1">IN2</text>
<text x="186.6" y="58.2" transform="rotate(-90 186.6 58.2)">VDD</text>
<text x="189.5" y="57.4" transform="rotate(-90 189.5 57.4)">GND</text>
<text x="190.8" y="56.2">OUT</text>
<text x="217.8" y="67.8">IN1</text>
<text x="217.8" y="70.7">IN2</text>
<text x="75.9" y="73.6">IN1</text>
<text x="88.2" y="77.6" transform="rotate(-90 88.2 77.6)">GND</text>
<text x="89.5" y="76.5">OUT</text>
<text x="177.3" y="73.6">IN1</text>
<text x="189.5" y="77.6" transform="rotate(-90 189.5 77.6)">GND</text>
<text x="190.8" y="76.5">OUT</text>
<text x="217.8" y="73.6">IN3</text>
<text x="217.8" y="76.5">IN4</text>
<text x="227.2" y="72.6" transform="rotate(-90 227.2 72.6)">VDD</text>
<text x="230" y="74.7" transform="rotate(-90 230 74.7)">GND</text>
<text x="231.4" y="73.6">OUT</text>
<text x="75.9" y="79.4">IN2</text>
<text x="85.3" y="78.4" transform="rotate(-90 85.3 78.4)">VDD</text>
<text x="177.3" y="79.4">IN2</text>
<text x="186.6" y="78.4" transform="rotate(-90 186.6 78.4)">VDD</text>
<text x="75.9" y="93.9">IN1</text>
<text x="177.3" y="93.9">IN1</text>
<text x="75.9" y="99.7">IN2</text>
<text x="85.3" y="98.7" transform="rotate(-90 85.3 98.7)">VDD</text>
<text x="88.2" y="97.9" transform="rotate(-90 88.2 97.9)">GND</text>
<text x="89.5" y="96.8">OUT</text>
<text x="177.3" y="99.7">IN2</text>
<text x="186.6" y="98.7" transform="rotate(-90 186.6 98.7)">VDD</text>
<text x="189.5" y="97.9" transform="rotate(-90 189.5 97.9)">GND</text>
<text x="190.8" y="96.8">OUT</text>
<text x="116.5" y="105.5">IN1</text>
<text x="116.5" y="108.3">IN2</text>
<text x="116.5" y="111.3">IN3</text>
<text x="125.8" y="110.3" transform="rotate(-90 125.8 110.3)">VDD</text>
<text x="75.9" y="114.1">IN1</text>
<text x="75.9" y="119.9">IN2</text>
<text x="85.3" y="119" transform="rotate(-90 85.3 119)">VDD</text>
<text x="88.2" y="118.2" transform="rotate(-90 88.2 118.2)">GND</text>
<text x="89.5" y="117.1">OUT</text>
<text x="116.5" y="117.1">IN5</text>
<text x="116.5" y="119.9">IN6</text>
<text x="116.5" y="114.1">IN4</text>
<text x="124.2" y="114.1">OUT</text>
<text x="116.5" y="122.8">IN7</text>
<text x="116.5" y="125.7">IN8</text>
<text x="125.8" y="124" transform="rotate(-90 125.8 124)">GND</text>
<text x="75.9" y="134.4">IN1</text>
<text x="89.5" y="137.3">OUT</text>
<text x="180.2" y="137.3">IN</text>
<text x="190.8" y="137.3">OUT</text>
<text x="75.9" y="140.2">IN2</text>
<text x="85.3" y="139.3" transform="rotate(-90 85.3 139.3)">VDD</text>
<text x="88.2" y="138.4" transform="rotate(-90 88.2 138.4)">GND</text>
<text x="186.6" y="139.3" transform="rotate(-90 186.6 139.3)">VDD</text>
<text x="189.5" y="138.4" transform="rotate(-90 189.5 138.4)">GND</text>
<text x="217.8" y="143.1">IN1</text>
<text x="217.8" y="148.9">IN2</text>
<text x="227.2" y="148" transform="rotate(-90 227.2 148)">VDD</text>
<text x="230" y="147.1" transform="rotate(-90 230 147.1)">GND</text>
<text x="231.4" y="146">OUT</text>
<text x="75.9" y="154.7">IN1</text>
<text x="180.2" y="154.7">IN1</text>
<text x="75.9" y="160.5">IN2</text>
<text x="85.3" y="159.5" transform="rotate(-90 85.3 159.5)">VDD</text>
<text x="88.2" y="158.7" transform="rotate(-90 88.2 158.7)">GND</text>
<text x="89.5" y="157.6">OUT</text>
<text x="180.2" y="160.5">IN2</text>
<text x="189.5" y="159.5" transform="rotate(-90 189.5 159.5)">VDD</text>
<text x="192.4" y="158.7" transform="rotate(-90 192.4 158.7)">GND</text>
<text x="193.8" y="157.6">OUT</text>
<text x="75.9" y="175">IN1</text>
<text x="85.3" y="179.8" transform="rotate(-90 85.3 179.8)">VDD</text>
<text x="88.2" y="179" transform="rotate(-90 88.2 179)">GND</text>
<text x="89.5" y="177.8">OUT</text>
<text x="75.9" y="180.7">IN2</text>
</g>
<g font-size="2.6" fill="#000080">
<text x="72.5" y="44.6">INVERSOR</text>
<text x="173.8" y="44.6">INVERSOR</text>
<text x="72.5" y="64.9">S-NAND-2</text>
<text x="173.8" y="64.9">S-NAND-2</text>
<text x="214.3" y="82.3">S-NAND-4</text>
<text x="72.5" y="85.2">S-NAND-2</text>
<text x="173.8" y="85.2">S-NAND-2</text>
<text x="72.5" y="105.5">S-NAND-2</text>
<text x="173.8" y="105.5">S-NAND-2</text>
<text x="72.5" y="125.7">S-NAND-2</text>
<text x="113" y="131.5">S-NAND-8</text>
<text x="72.5" y="146">S-NAND-2</text>
<text x="176.7" y="146">INVERSOR</text>
<text x="214.3" y="154.6">S-NAND-2</text>
<text x="72.5" y="166.2">S-NAND-2</text>
<text x="176.7" y="166.2">S-NAND-2</text>
<text x="192.6" y="181.9">R1</text>
<text x="227.4" y="181.9">R2</text>
<text x="72.5" y="186.5">S-NAND-2</text>
<text x="192.6" y="189.1">1</text>
<text x="216.1" y="190.6">R3</text>
<text x="227.4" y="189.1">1</text>
<text x="216.1" y="194.1">10Meg</text>
</g>
<g font-size="2.1">
<text x="30.4" y="2.2">5</text>
<text x="85.4" y="2.2">4</text>
<text x="140.5" y="2.2">3</text>
<text x="195.4" y="2.2">2</text>
<text x="250.5" y="2.2">1</text>
<text x=".8" y="30.1">D</text>
<text x="278.8" y="30.1">D</text>
<text x=".8" y="80.8">C</text>
<text x="278.8" y="80.8">C</text>
<text x=".8" y="131.5">B</text>
<text x="278.8" y="131.5">B</text>
<text x=".8" y="182.2">A</text>
<text x="278.8" y="182.2">A</text>
<text x="30.4" y="207.8">5</text>
<text x="85.4" y="207.8">4</text>
<text x="140.5" y="207.8">3</text>
<text x="195.4" y="207.8">2</text>
<text x="250.5" y="207.8">1</text>
</g>
</svg>
